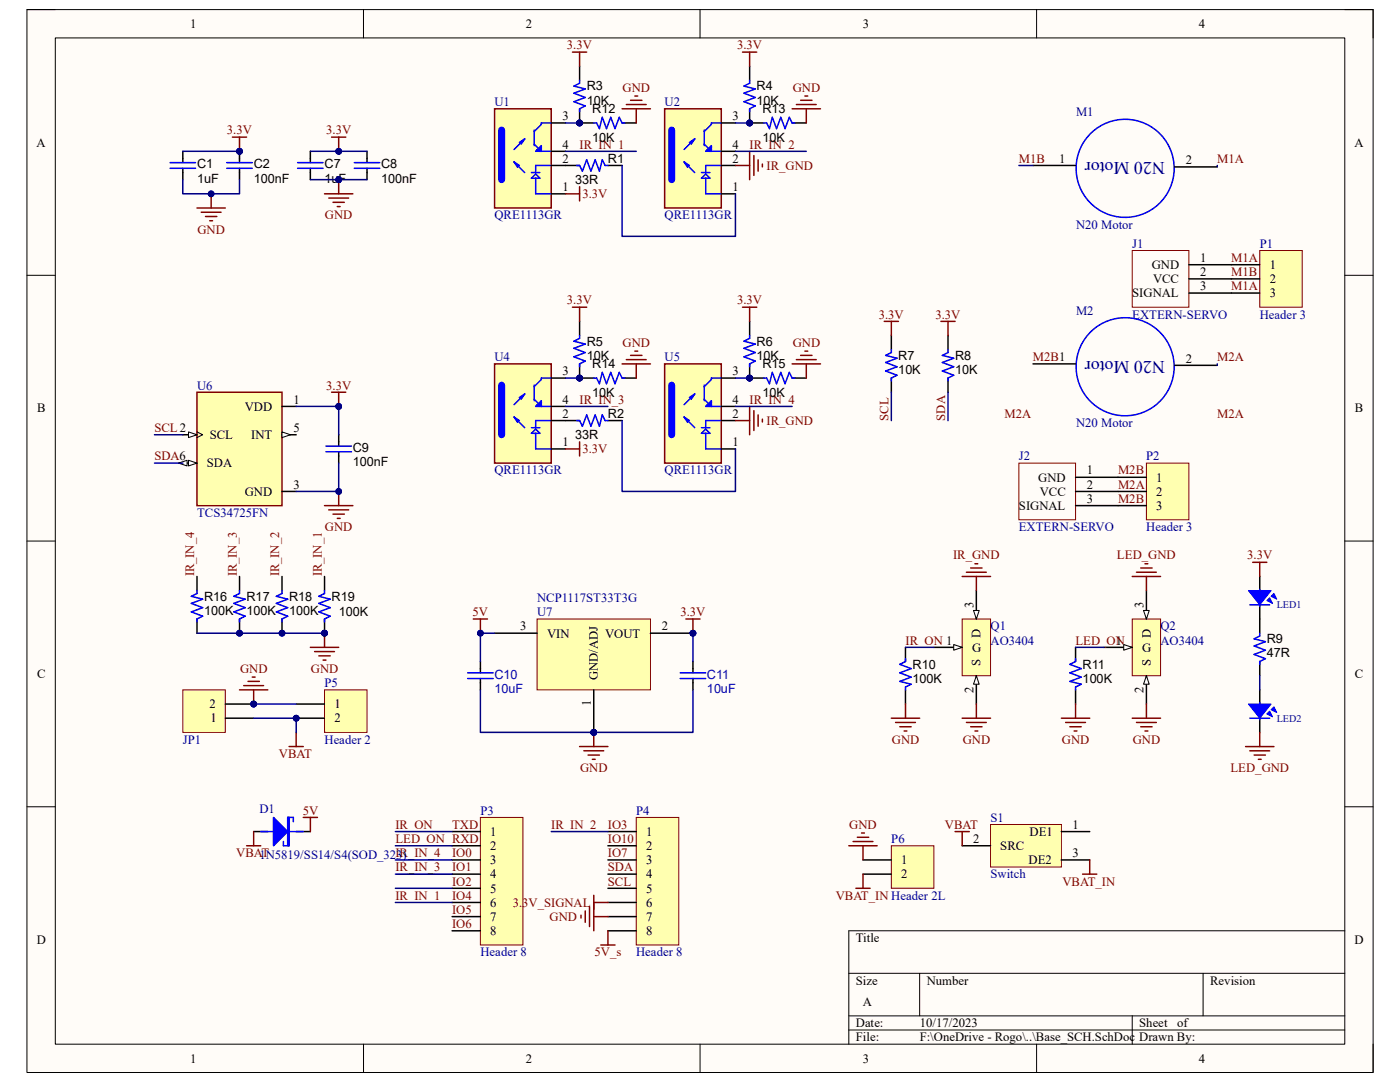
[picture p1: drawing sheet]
<svg xmlns="http://www.w3.org/2000/svg" width="279mm" height="216mm" viewBox="0 0 279 216" stroke-linecap="round" stroke-linejoin="round" font-family="sans-serif">
<path d="M5.4 1.9h268.6v212.1h-268.6z" fill-rule="evenodd" fill="#fffcf8"/>
<path d="M5.4 1.9h268.6v212.1h-268.6z" fill="none" stroke="#000" stroke-width=".2"/>
<path d="M11 7.6h257.4v200.8h-257.4z" fill-rule="evenodd" fill="#fffcf8"/>
<g fill="none" stroke="#000" stroke-width=".2">
<path d="M5.4 1.9h5.6M11 7.6h257.4v200.8h-257.4zM72.5 1.9v5.7M139.7 1.9v5.7M206.9 1.9v5.7M268.4 1.9h5.6v5.7M5.4 54.9h5.6M268.4 54.9h5.6M5.4 108h5.6M268.4 108h5.6M5.4 161h5.6M268.4 161h5.6"/>
<path d="M169.4 194.2h99M183.5 194.2v8.5M240.1 194.2v8.5M268.4 185.7h-99v22.7M72.5 208.4v5.6M139.7 208.4v5.6M169.4 202.7h99M169.4 205.5h99M206.9 208.4v5.6M226 202.7v5.7M274 208.4v5.6"/>
</g>
<path d="M132.6 21.7h11.3v19.8h-11.3z" fill-rule="evenodd" fill="#ffffb0"/>
<path d="M132.6 21.7h11.3v19.8h-11.3z" fill="none" stroke="#800000" stroke-width=".3"/>
<g fill="none" stroke="#00f" stroke-width=".3">
<path d="M136.5 32.3l2.1 2.1M136.5 32.3l.7 1.1M136.5 32.3l1.1 .7M138.6 27.7l-2.1 2.1M138.6 27.7l-1 .7M138.6 27.7l-.7 1.1M140 34.4h1.7M140.6 28.8l1.4 1.4v-1.1l-.9 .8M140.6 26v3.1M140.8 35.6v3.1h3.1M140.8 34.7l.9 .9h-1.7zM141.1 29.9l-.3 .3h3.1"/>
<path d="M141.1 29.9h.3M141.4 29.9l.3 .3v-.6l.3 .3M142 29.3l-.6 .6M143.9 33h-3.1v1.4M143.9 24.5h-1.9v.3l-1.4 1.4"/>
</g>
<path d="M134 26v9.8" fill="none" stroke="#00f" stroke-width="1.4"/>
<path d="M143.9 24.5h2.9M143.9 30.2h2.9M143.9 33h2.9M143.9 38.7h2.9" fill="none" stroke="#000" stroke-width=".3"/>
<path d="M98.7 21.7h11.3v19.8h-11.3z" fill-rule="evenodd" fill="#ffffb0"/>
<path d="M98.7 21.7h11.3v19.8h-11.3z" fill="none" stroke="#800000" stroke-width=".3"/>
<g fill="none" stroke="#00f" stroke-width=".3">
<path d="M102.6 32.3l2.1 2.1M102.6 32.3l.7 1.1M102.6 32.3l1 .7M104.7 27.7l-2.1 2.1M104.7 27.7l-1.1 .7M104.7 27.7l-.7 1.1M106.1 34.4h1.6M106.6 28.8l1.4 1.4v-1.1l-.8 .8M106.6 26v3.1M106.9 35.6v3.1h3.1M106.9 34.7l.8 .9h-1.6zM107.2 29.9l-.3 .3h3.1"/>
<path d="M107.2 29.9h.3M107.5 29.9l.2 .3v-.6l.3 .3M108 29.3l-.5 .6M110 33h-3.1v1.4M110 24.5h-2v.3l-1.4 1.4"/>
</g>
<path d="M100.1 26v9.8" fill="none" stroke="#00f" stroke-width="1.4"/>
<path d="M110 24.5h2.8M110 30.2h2.8M110 33h2.8M110 38.7h2.8" fill="none" stroke="#000" stroke-width=".3"/>
<path d="M228.8 92.4h8.5v11.3h-8.5z" fill-rule="evenodd" fill="#ffffb0"/>
<path d="M228.8 92.4h8.5v11.3h-8.5z" fill="none" stroke="#800000" stroke-width=".2"/>
<path d="M223.1 95.2h5.7M223.1 98.1h5.7M223.1 100.9h5.7" fill="none" stroke="#000" stroke-width=".3"/>
<path d="M251.4 50h8.5v11.3h-8.5z" fill-rule="evenodd" fill="#ffffb0"/>
<path d="M251.4 50h8.5v11.3h-8.5z" fill="none" stroke="#800000" stroke-width=".2"/>
<path d="M245.8 52.8h5.6M245.8 55.6h5.6M245.8 58.5h5.6" fill="none" stroke="#000" stroke-width=".3"/>
<path d="M67.6 98.1v2.8M64.8 100.9h5.6M65.6 101.7h4M66.5 102.6h2.2M67.3 103.4h.6" fill="none" stroke="#800000" stroke-width=".3"/>
<circle cx="67.6" cy="98.1" r=".56" fill="#000080"/>
<circle cx="67.6" cy="98.1" r=".56" fill="none" stroke="#000080" stroke-width=".2"/>
<path d="M112.8 33h2.9M121.3 33h2.9" fill="none" stroke="#000" stroke-width=".3"/>
<path d="M115.1 33h.6l.5 1.2 .9-2.3 .8 2.3 .9-2.3 .8 2.3 .6-2.3 .6 1.1h.5" fill="none" stroke="#00f" stroke-width=".3"/>
<path d="M112.8 38.7h2.9M115.7 37.3v2.8M146.8 33h2.8M149.6 30.2v5.6M150.5 31v4M151.3 31.9v2.3M152.2 32.7v.6" fill="none" stroke="#800000" stroke-width=".3"/>
<path d="M132.6 72.6h11.3v19.8h-11.3z" fill-rule="evenodd" fill="#ffffb0"/>
<path d="M132.6 72.6h11.3v19.8h-11.3z" fill="none" stroke="#800000" stroke-width=".3"/>
<g fill="none" stroke="#00f" stroke-width=".3">
<path d="M138.6 78.6l-2.1 2.1M138.6 78.6l-1 .7M138.6 78.6l-.7 1.1M140.6 79.7l1.4 1.4v-1.1l-1.2 1.1h3.1M140.6 76.9v3.1M143.9 75.4h-1.9v.3l-1.4 1.4M136.5 83.2l2.1 2.1M136.5 83.2l.7 1.1M136.5 83.2l1.1 .7M140 85.3h1.7M140.8 86.5v3.1h3.1M140.8 85.6l.9 .9h-1.7z"/>
<path d="M141.1 80.8h.3M141.7 80.5l.3 .3M141.7 80.5l-.3 .3M141.7 80.5v.6l-.3-.3M142 80.2l-.3 .3M143.9 83.9h-3.1v1.4"/>
</g>
<path d="M134 76.9v9.9" fill="none" stroke="#00f" stroke-width="1.4"/>
<path d="M143.9 75.4h2.9M143.9 81.1h2.9M143.9 83.9h2.9M143.9 89.6h2.9" fill="none" stroke="#000" stroke-width=".3"/>
<path d="M98.7 72.6h11.3v19.8h-11.3z" fill-rule="evenodd" fill="#ffffb0"/>
<path d="M98.7 72.6h11.3v19.8h-11.3zM112.8 89.6h2.9M115.7 88.2v2.8M146.8 83.9h2.8M149.6 81.1v5.7M150.5 81.9v4M151.3 82.8v2.3M152.2 83.6v.6" fill="none" stroke="#800000" stroke-width=".3"/>
<g fill="none" stroke="#00f" stroke-width=".3">
<path d="M104.7 78.6l-2.1 2.1M104.7 78.6l-1.1 .7M104.7 78.6l-.7 1.1M106.6 79.7l1.4 1.4v-1.1l-1.1 1.1h3.1M106.6 76.9v3.1M110 75.4h-2v.3l-1.4 1.4M102.6 83.2l2.1 2.1M102.6 83.2l.7 1.1M102.6 83.2l1 .7M106.1 85.3h1.6M106.9 86.5v3.1h3.1M106.9 85.6l.8 .9h-1.6z"/>
<path d="M107.2 80.8h.3M107.7 80.5l.3 .3M107.7 80.5l-.2 .3M107.7 80.5v.6l-.2-.3M108 80.2l-.3 .3M110 83.9h-3.1v1.4M115.1 83.9h.6l.5 1.2 .9-2.3 .8 2.3 .9-2.3 .8 2.3 .6-2.3 .6 1.1h.5"/>
</g>
<path d="M100.1 76.9v9.9" fill="none" stroke="#00f" stroke-width="1.4"/>
<path d="M110 75.4h2.8M110 81.1h2.8M110 83.9h5.7M110 89.6h2.8M121.3 83.9h2.9" fill="none" stroke="#000" stroke-width=".3"/>
<circle cx="115.7" cy="75.4" r=".57" fill="#000080"/>
<circle cx="115.7" cy="75.4" r=".57" fill="none" stroke="#000080" stroke-width=".2"/>
<path d="M115.7 64.1v2.9M115.7 72.6v2.8" fill="none" stroke="#000" stroke-width=".3"/>
<circle cx="115.7" cy="75.4" r=".57" fill="#000080"/>
<circle cx="115.7" cy="75.4" r=".57" fill="none" stroke="#000080" stroke-width=".2"/>
<path d="M115.7 67v.5l-1.2 .6 2.3 .6-2.3 .8 2.3 .8-2.3 .9 2.3 .8-1.1 .6v.6" fill="none" stroke="#00f" stroke-width=".3"/>
<circle cx="115.7" cy="24.5" r=".57" fill="#000080"/>
<circle cx="115.7" cy="24.5" r=".57" fill="none" stroke="#000080" stroke-width=".2"/>
<path d="M115.7 13.2v2.8M115.7 21.7v2.8" fill="none" stroke="#000" stroke-width=".3"/>
<circle cx="115.7" cy="24.5" r=".57" fill="#000080"/>
<circle cx="115.7" cy="24.5" r=".57" fill="none" stroke="#000080" stroke-width=".2"/>
<path d="M115.7 16v.6l-1.2 .6 2.3 .5-2.3 .9 2.3 .8-2.3 .9 2.3 .8-1.1 .6v.6" fill="none" stroke="#00f" stroke-width=".3"/>
<path d="M114.3 10.4h2.8M115.7 10.4v2.8M114.3 61.3h2.8M115.7 61.3v2.8" fill="none" stroke="#800000" stroke-width=".3"/>
<circle cx="149.6" cy="24.5" r=".57" fill="#000080"/>
<circle cx="149.6" cy="24.5" r=".57" fill="none" stroke="#000080" stroke-width=".2"/>
<path d="M149.6 13.2v2.8M149.6 21.7v2.8" fill="none" stroke="#000" stroke-width=".3"/>
<circle cx="149.6" cy="24.5" r=".57" fill="#000080"/>
<circle cx="149.6" cy="24.5" r=".57" fill="none" stroke="#000080" stroke-width=".2"/>
<path d="M149.6 16v.6l-1.1 .6 2.2 .5-2.2 .9 2.2 .8-2.2 .9 2.2 .8-1.1 .6v.6" fill="none" stroke="#00f" stroke-width=".3"/>
<path d="M148.2 10.4h2.8M149.6 10.4v2.8" fill="none" stroke="#800000" stroke-width=".3"/>
<circle cx="149.6" cy="75.4" r=".57" fill="#000080"/>
<circle cx="149.6" cy="75.4" r=".57" fill="none" stroke="#000080" stroke-width=".2"/>
<path d="M149.6 64.1v2.9M149.6 72.6v2.8" fill="none" stroke="#000" stroke-width=".3"/>
<circle cx="149.6" cy="75.4" r=".57" fill="#000080"/>
<circle cx="149.6" cy="75.4" r=".57" fill="none" stroke="#000080" stroke-width=".2"/>
<path d="M149.6 67v.5l-1.1 .6 2.2 .6-2.2 .8 2.2 .8-2.2 .9 2.2 .8-1.1 .6v.6" fill="none" stroke="#00f" stroke-width=".3"/>
<path d="M148.2 61.3h2.8M149.6 61.3v2.8" fill="none" stroke="#800000" stroke-width=".3"/>
<circle cx="118.5" cy="146.1" r=".57" fill="#000080"/>
<circle cx="118.5" cy="146.1" r=".57" fill="none" stroke="#000080" stroke-width=".2"/>
<circle cx="138.3" cy="126.3" r=".57" fill="#000080"/>
<circle cx="138.3" cy="126.3" r=".57" fill="none" stroke="#000080" stroke-width=".2"/>
<path d="M107.2 123.5h22.6v14.2h-22.6z" fill-rule="evenodd" fill="#ffffb0"/>
<path d="M107.2 123.5h22.6v14.2h-22.6z" fill="none" stroke="#800000" stroke-width=".2"/>
<path d="M118.5 137.7v8.4" fill="none" stroke="#000" stroke-width=".3"/>
<circle cx="118.5" cy="146.1" r=".57" fill="#000080"/>
<circle cx="118.5" cy="146.1" r=".57" fill="none" stroke="#000080" stroke-width=".2"/>
<path d="M129.8 126.3h8.5" fill="none" stroke="#000" stroke-width=".3"/>
<circle cx="138.3" cy="126.3" r=".57" fill="#000080"/>
<circle cx="138.3" cy="126.3" r=".57" fill="none" stroke="#000080" stroke-width=".2"/>
<path d="M98.7 126.3h8.5" fill="none" stroke="#000" stroke-width=".3"/>
<path d="M94.5 123.5h2.8M95.9 123.5v2.8" fill="none" stroke="#800000" stroke-width=".3"/>
<circle cx="95.9" cy="126.3" r=".57" fill="#000080"/>
<circle cx="95.9" cy="126.3" r=".57" fill="none" stroke="#000080" stroke-width=".2"/>
<path d="M136.9 123.5h2.8M138.3 123.5v2.8" fill="none" stroke="#800000" stroke-width=".3"/>
<circle cx="138.3" cy="126.3" r=".57" fill="#000080"/>
<circle cx="138.3" cy="126.3" r=".57" fill="none" stroke="#000080" stroke-width=".2"/>
<path d="M115.7 149h5.6M116.5 149.8h4M117.4 150.7h2.2M118.2 151.5h.6M118.5 146.1v2.9" fill="none" stroke="#800000" stroke-width=".3"/>
<circle cx="118.5" cy="146.1" r=".57" fill="#000080"/>
<circle cx="118.5" cy="146.1" r=".57" fill="none" stroke="#000080" stroke-width=".2"/>
<path d="M36.5 30.2v2.3M36.5 33.6v2.2" fill="none" stroke="#000" stroke-width=".3"/>
<path d="M33.9 33.6h5.1M33.9 32.5h5.1" fill="none" stroke="#00f" stroke-width=".3"/>
<circle cx="47.8" cy="30.2" r=".57" fill="#000080"/>
<circle cx="47.8" cy="30.2" r=".57" fill="none" stroke="#000080" stroke-width=".2"/>
<path d="M47.8 30.2v1.4" fill="none" stroke="#000" stroke-width=".3"/>
<circle cx="47.8" cy="30.2" r=".57" fill="#000080"/>
<circle cx="47.8" cy="30.2" r=".57" fill="none" stroke="#000080" stroke-width=".2"/>
<path d="M47.8 31.6v.9M47.8 33.6v2.2M61.9 30.2v2.3M61.9 33.6v2.2M73.2 30.2v2.3M73.2 33.6v2.2M95.9 132v2.3M95.9 135.4v2.3M138.3 132v2.3M138.3 135.4v2.3" fill="none" stroke="#000" stroke-width=".3"/>
<path d="M45.3 33.6h5M45.3 32.5h5M59.4 33.6h5.1M59.4 32.5h5.1M70.7 33.6h5.1M70.7 32.5h5.1M93.3 135.4h5.1M93.3 134.3h5.1M135.7 135.4h5.1M135.7 134.3h5.1" fill="none" stroke="#00f" stroke-width=".3"/>
<path d="M39.3 78.3h17v22.6h-17z" fill-rule="evenodd" fill="#ffffb0"/>
<path d="M39.3 78.3h17v22.6h-17z" fill="none" stroke="#800000" stroke-width=".3"/>
<path d="M36.5 86.8h2.8" fill="none" stroke="#000" stroke-width=".3"/>
<path d="M37.6 86.2l1.7 .6-1.7 .5z" fill="#f8fcff"/>
<path d="M37.6 86.2l1.7 .6-1.7 .5zM39.3 86.2l1.1 .6-1.1 .5" fill="none" stroke="#000" stroke-width=".2"/>
<path d="M36.5 92.4h2.8" fill="none" stroke="#000" stroke-width=".3"/>
<path d="M37.6 91.8l1.7 .6-1.7 .6z" fill="#f8fcff"/>
<path d="M37.6 91.8l1.7 .6-1.7 .6z" fill="none" stroke="#000" stroke-width=".2"/>
<path d="M35.6 92.4l1.7-.6v1.2z" fill="#f8fcff"/>
<path d="M35.6 92.4l1.7-.6v1.2z" fill="none" stroke="#000" stroke-width=".2"/>
<path d="M56.3 81.1h2.8M56.3 86.8h2.8" fill="none" stroke="#000" stroke-width=".3"/>
<path d="M56.3 86.2l1.7 .6-1.7 .5z" fill="#f8fcff"/>
<path d="M56.3 86.2l1.7 .6-1.7 .5z" fill="none" stroke="#000" stroke-width=".2"/>
<path d="M56.3 98.1h2.8M67.6 86.8v2.2M67.6 90.1v2.3" fill="none" stroke="#000" stroke-width=".3"/>
<path d="M65.1 90.1h5M65.1 89h5" fill="none" stroke="#00f" stroke-width=".3"/>
<path d="M66.2 78.3h2.8M67.6 78.3v2.8" fill="none" stroke="#800000" stroke-width=".3"/>
<circle cx="67.6" cy="81.1" r=".57" fill="#000080"/>
<circle cx="67.6" cy="81.1" r=".57" fill="none" stroke="#000080" stroke-width=".2"/>
<path d="M177.9 67v2.8M177.9 75.4v2.9M189.2 67v2.8M189.2 75.4v2.9" fill="none" stroke="#000" stroke-width=".3"/>
<path d="M177.9 69.8v.5l-1.1 .6 2.2 .6-2.2 .8 2.2 .9-2.2 .8 2.2 .9-1.1 .5v.6M189.2 69.8v.5l-1.1 .6 2.2 .6-2.2 .8 2.2 .9-2.2 .8 2.2 .9-1.1 .5v.6" fill="none" stroke="#00f" stroke-width=".3"/>
<path d="M176.5 64.1h2.8M177.9 64.1v2.9M187.8 64.1h2.8M189.2 64.1v2.9" fill="none" stroke="#800000" stroke-width=".3"/>
<path d="M192 123.5h5.7v11.3h-5.7z" fill-rule="evenodd" fill="#ffffb0"/>
<path d="M192 123.5h5.7v11.3h-5.7z" fill="none" stroke="#800000" stroke-width=".2"/>
<path d="M194.8 117.9v5.6" fill="none" stroke="#000" stroke-width=".3"/>
<path d="M194.3 121.8h1.1l-.6 1.7z" fill="#f8fcff"/>
<path d="M194.3 121.8h1.1l-.6 1.7z" fill="none" stroke="#000" stroke-width=".2"/>
<path d="M186.4 129.2h5.6" fill="none" stroke="#000" stroke-width=".3"/>
<path d="M190.3 128.6l1.7 .6-1.7 .5z" fill="#f8fcff"/>
<path d="M190.3 128.6l1.7 .6-1.7 .5z" fill="none" stroke="#000" stroke-width=".2"/>
<path d="M194.8 134.8v5.7" fill="none" stroke="#000" stroke-width=".3"/>
<path d="M194.8 134.8l.6 1.7h-1.1z" fill="#f8fcff"/>
<path d="M194.8 134.8l.6 1.7h-1.1z" fill="none" stroke="#000" stroke-width=".2"/>
<g fill="none" stroke="#800000" stroke-width=".3">
<path d="M192 115h5.7M192.9 114.2h3.9M193.7 113.3h2.3M194.6 112.5h.5M194.8 115v2.9M177.9 143.3h5.6M178.7 144.2h4M179.6 145h2.2M180.4 145.9h.6M180.7 140.5v2.8M192 143.3h5.7M192.9 144.2h3.9"/>
<path d="M193.7 145h2.3M194.6 145.9h.5M194.8 140.5v2.8"/>
</g>
<path d="M180.7 129.2v2.8M180.7 137.7v2.8" fill="none" stroke="#000" stroke-width=".3"/>
<path d="M180.7 131.4v.6l-1.1 .6 2.2 .8-2.2 .9 2.2 .8-2.2 .9 2.2 .5-1.1 .6v.6" fill="none" stroke="#00f" stroke-width=".3"/>
<path d="M226 123.5h5.6v11.3h-5.6z" fill-rule="evenodd" fill="#ffffb0"/>
<path d="M226 123.5h5.6v11.3h-5.6z" fill="none" stroke="#800000" stroke-width=".2"/>
<path d="M228.8 117.9v5.6" fill="none" stroke="#000" stroke-width=".3"/>
<path d="M228.2 121.8h1.2l-.6 1.7z" fill="#f8fcff"/>
<path d="M228.2 121.8h1.2l-.6 1.7z" fill="none" stroke="#000" stroke-width=".2"/>
<path d="M220.3 129.2h5.7" fill="none" stroke="#000" stroke-width=".3"/>
<path d="M224.3 128.6l1.7 .6-1.7 .5z" fill="#f8fcff"/>
<path d="M224.3 128.6l1.7 .6-1.7 .5z" fill="none" stroke="#000" stroke-width=".2"/>
<path d="M228.8 134.8v5.7" fill="none" stroke="#000" stroke-width=".3"/>
<path d="M228.8 134.8l.6 1.7h-1.2z" fill="#f8fcff"/>
<path d="M228.8 134.8l.6 1.7h-1.2z" fill="none" stroke="#000" stroke-width=".2"/>
<g fill="none" stroke="#800000" stroke-width=".3">
<path d="M226 115h5.6M226.8 114.2h4M227.7 113.3h2.2M228.5 112.5h.6M228.8 115v2.9M211.8 143.3h5.7M212.7 144.2h3.9M213.5 145h2.3M214.4 145.9h.5M214.7 140.5v2.8M226 143.3h5.6M226.8 144.2h4"/>
<path d="M227.7 145h2.2M228.5 145.9h.6M228.8 140.5v2.8"/>
</g>
<path d="M214.7 129.2v2.8M214.7 137.7v2.8" fill="none" stroke="#000" stroke-width=".3"/>
<path d="M214.7 131.4v.6l-1.2 .6 2.3 .8-2.3 .9 2.3 .8-2.3 .9 2.3 .5-1.1 .6v.6" fill="none" stroke="#00f" stroke-width=".3"/>
<path d="M253.7 119l.5-.6 .6 1.2z" fill="#00f"/>
<path d="M253.7 119l.5-.6 .6 1.2z" fill="none" stroke="#00f" stroke-width=".2"/>
<path d="M252.8 119.8l.6-.5 .6 1.1z" fill="#00f"/>
<path d="M252.8 119.8l.6-.5 .6 1.1z" fill="none" stroke="#00f" stroke-width=".2"/>
<path d="M249.2 117.9h4.5l-2.3 2.8z" fill="#00f"/>
<path d="M249.2 117.9h4.5l-2.3 2.8z" fill="none" stroke="#00f" stroke-width=".2"/>
<path d="M251.4 117.6v.8M249.4 120.7h4M251.4 120.4v.6" fill="none" stroke="#00f" stroke-width=".3"/>
<path d="M251.4 115v2.9M251.4 120.7v2.8" fill="none" stroke="#000" stroke-width=".3"/>
<path d="M253.7 141.6l.5-.6 .6 1.2z" fill="#00f"/>
<path d="M253.7 141.6l.5-.6 .6 1.2z" fill="none" stroke="#00f" stroke-width=".2"/>
<path d="M252.8 142.5l.6-.6 .6 1.1z" fill="#00f"/>
<path d="M252.8 142.5l.6-.6 .6 1.1z" fill="none" stroke="#00f" stroke-width=".2"/>
<path d="M249.2 140.5h4.5l-2.3 2.8z" fill="#00f"/>
<path d="M249.2 140.5h4.5l-2.3 2.8z" fill="none" stroke="#00f" stroke-width=".2"/>
<path d="M251.4 126.3v.6l-1.1 .6 2.2 .5-2.2 .9 2.2 .8-2.2 .9 2.2 .8-1.1 .6v.6M249.4 143.3h4M251.4 140.2v.8M251.4 143v.6" fill="none" stroke="#00f" stroke-width=".3"/>
<path d="M251.4 123.5v2.8M251.4 132v2.8M251.4 137.7v2.8M251.4 143.3v2.8" fill="none" stroke="#000" stroke-width=".3"/>
<path d="M46.4 27.4h2.8M47.8 27.4v2.8M250 112.2h2.8M251.4 112.2v2.8M248.6 149h5.6M249.4 149.8h4M250.3 150.7h2.2M251.1 151.5h.6M251.4 146.1v2.9" fill="none" stroke="#800000" stroke-width=".3"/>
<circle cx="47.8" cy="30.2" r=".57" fill="#000080"/>
<circle cx="47.8" cy="30.2" r=".57" fill="none" stroke="#000080" stroke-width=".2"/>
<path d="M66.2 27.4h2.8M67.6 27.4v2.8" fill="none" stroke="#800000" stroke-width=".3"/>
<circle cx="67.6" cy="30.2" r=".57" fill="#000080"/>
<circle cx="67.6" cy="30.2" r=".57" fill="none" stroke="#000080" stroke-width=".2"/>
<path d="M64.8 38.7h5.6M65.6 39.5h4M67.6 35.8v2.9M66.5 40.4h2.2M67.3 41.2h.6" fill="none" stroke="#800000" stroke-width=".3"/>
<circle cx="67.6" cy="35.8" r=".57" fill="#000080"/>
<circle cx="67.6" cy="35.8" r=".57" fill="none" stroke="#000080" stroke-width=".2"/>
<path d="M42.1 38.7v2.8M39.3 41.5h5.7M40.2 42.4h3.9M41 43.2h2.3M41.9 44h.5" fill="none" stroke="#800000" stroke-width=".3"/>
<circle cx="42.1" cy="38.7" r=".57" fill="#000080"/>
<circle cx="42.1" cy="38.7" r=".57" fill="none" stroke="#000080" stroke-width=".2"/>
<path d="M95.9 163.1h8.5v25.5h-8.5z" fill-rule="evenodd" fill="#ffffb0"/>
<path d="M95.9 163.1h8.5v25.5h-8.5z" fill="none" stroke="#800000" stroke-width=".2"/>
<path d="M90.2 165.9h5.7M90.2 168.8h5.7M90.2 171.6h5.7M90.2 174.4h5.7M90.2 177.2h5.7M90.2 180.1h5.7M90.2 182.9h5.7M90.2 185.7h5.7" fill="none" stroke="#000" stroke-width=".3"/>
<path d="M127 163.1h8.5v25.5h-8.5z" fill-rule="evenodd" fill="#ffffb0"/>
<path d="M127 163.1h8.5v25.5h-8.5z" fill="none" stroke="#800000" stroke-width=".2"/>
<path d="M121.3 165.9h5.7M121.3 168.8h5.7M121.3 171.6h5.7M121.3 174.4h5.7M121.3 177.2h5.7M121.3 180.1h5.7M121.3 182.9h5.7M121.3 185.7h5.7" fill="none" stroke="#000" stroke-width=".3"/>
<path d="M118.5 178.7v7M116 182.6v.6M116.8 181.8v2.2M117.7 180.9v4M118.5 182.9h2.8M118.5 180.1h2.8M119.9 188.6h2.8M121.3 185.7v2.9" fill="none" stroke="#800000" stroke-width=".3"/>
<circle cx="50.6" cy="140.5" r=".57" fill="#000080"/>
<circle cx="50.6" cy="140.5" r=".57" fill="none" stroke="#000080" stroke-width=".2"/>
<path d="M36.5 137.7h8.5v8.4h-8.5z" fill-rule="evenodd" fill="#ffffb0"/>
<path d="M36.5 137.7h8.5v8.4h-8.5z" fill="none" stroke="#800000" stroke-width=".2"/>
<path d="M45 143.3h5.6M45 140.5h5.6" fill="none" stroke="#000" stroke-width=".3"/>
<circle cx="50.6" cy="140.5" r=".57" fill="#000080"/>
<circle cx="50.6" cy="140.5" r=".57" fill="none" stroke="#000080" stroke-width=".2"/>
<path d="M47.8 137.7h5.7M48.6 136.8h4M49.5 136h2.3M50.3 135.1h.6M50.6 137.7v2.8M57.7 149h2.8M59.1 146.1v2.9" fill="none" stroke="#800000" stroke-width=".3"/>
<circle cx="50.6" cy="140.5" r=".57" fill="#000080"/>
<circle cx="50.6" cy="140.5" r=".57" fill="none" stroke="#000080" stroke-width=".2"/>
<circle cx="115.7" cy="75.4" r=".57" fill="#000080"/>
<circle cx="115.7" cy="75.4" r=".57" fill="none" stroke="#000080" stroke-width=".2"/>
<path d="M115.7 75.4h2.8" fill="none" stroke="#000" stroke-width=".3"/>
<circle cx="115.7" cy="75.4" r=".57" fill="#000080"/>
<circle cx="115.7" cy="75.4" r=".57" fill="none" stroke="#000080" stroke-width=".2"/>
<path d="M124.2 75.4h2.8" fill="none" stroke="#000" stroke-width=".3"/>
<path d="M118.5 75.4h.6l.5 1.2 .6-2.3 .8 2.3 .9-2.3 .8 2.3 .9-2.3 .6 1.1h.5" fill="none" stroke="#00f" stroke-width=".3"/>
<circle cx="149.6" cy="75.4" r=".57" fill="#000080"/>
<circle cx="149.6" cy="75.4" r=".57" fill="none" stroke="#000080" stroke-width=".2"/>
<path d="M149.6 75.4h2.8" fill="none" stroke="#000" stroke-width=".3"/>
<circle cx="149.6" cy="75.4" r=".57" fill="#000080"/>
<circle cx="149.6" cy="75.4" r=".57" fill="none" stroke="#000080" stroke-width=".2"/>
<path d="M158.1 75.4h2.8" fill="none" stroke="#000" stroke-width=".3"/>
<path d="M152.4 75.4h.6l.6 1.2 .5-2.3 .9 2.3 .8-2.3 .9 2.3 .8-2.3 .6 1.1h.6" fill="none" stroke="#00f" stroke-width=".3"/>
<circle cx="115.7" cy="24.5" r=".57" fill="#000080"/>
<circle cx="115.7" cy="24.5" r=".57" fill="none" stroke="#000080" stroke-width=".2"/>
<path d="M115.7 24.5h2.8" fill="none" stroke="#000" stroke-width=".3"/>
<circle cx="115.7" cy="24.5" r=".57" fill="#000080"/>
<circle cx="115.7" cy="24.5" r=".57" fill="none" stroke="#000080" stroke-width=".2"/>
<path d="M124.2 24.5h2.8" fill="none" stroke="#000" stroke-width=".3"/>
<path d="M118.5 24.5h.6l.5 1.2 .6-2.3 .8 2.3 .9-2.3 .8 2.3 .9-2.3 .6 1.1h.5" fill="none" stroke="#00f" stroke-width=".3"/>
<circle cx="149.6" cy="24.5" r=".57" fill="#000080"/>
<circle cx="149.6" cy="24.5" r=".57" fill="none" stroke="#000080" stroke-width=".2"/>
<path d="M149.6 24.5h2.8" fill="none" stroke="#000" stroke-width=".3"/>
<circle cx="149.6" cy="24.5" r=".57" fill="#000080"/>
<circle cx="149.6" cy="24.5" r=".57" fill="none" stroke="#000080" stroke-width=".2"/>
<path d="M158.1 24.5h2.8M39.3 115v2.9M39.3 123.5v2.8" fill="none" stroke="#000" stroke-width=".3"/>
<path d="M152.4 24.5h.6l.6 1.2 .5-2.3 .9 2.3 .8-2.3 .9 2.3 .8-2.3 .6 1.1h.6M39.3 117.9v.5l-1.1 .6 2.2 .6-2.2 .8 2.2 .9-2.2 .8 2.2 .8-1.1 .6v.6" fill="none" stroke="#00f" stroke-width=".3"/>
<circle cx="47.8" cy="126.3" r=".57" fill="#000080"/>
<circle cx="47.8" cy="126.3" r=".57" fill="none" stroke="#000080" stroke-width=".2"/>
<path d="M47.8 115v2.9M47.8 123.5v2.8" fill="none" stroke="#000" stroke-width=".3"/>
<circle cx="47.8" cy="126.3" r=".57" fill="#000080"/>
<circle cx="47.8" cy="126.3" r=".57" fill="none" stroke="#000080" stroke-width=".2"/>
<path d="M47.8 117.9v.5l-1.1 .6 2.2 .6-2.2 .8 2.2 .9-2.2 .8 2.2 .8-1.1 .6v.6" fill="none" stroke="#00f" stroke-width=".3"/>
<circle cx="56.3" cy="126.3" r=".57" fill="#000080"/>
<circle cx="56.3" cy="126.3" r=".57" fill="none" stroke="#000080" stroke-width=".2"/>
<path d="M56.3 115v2.9M56.3 123.5v2.8" fill="none" stroke="#000" stroke-width=".3"/>
<circle cx="56.3" cy="126.3" r=".57" fill="#000080"/>
<circle cx="56.3" cy="126.3" r=".57" fill="none" stroke="#000080" stroke-width=".2"/>
<path d="M56.3 117.9v.5l-1.2 .6 2.3 .6-2.3 .8 2.3 .9-2.3 .8 2.3 .8-1.1 .6v.6" fill="none" stroke="#00f" stroke-width=".3"/>
<circle cx="64.8" cy="126.3" r=".57" fill="#000080"/>
<circle cx="64.8" cy="126.3" r=".57" fill="none" stroke="#000080" stroke-width=".2"/>
<path d="M64.8 115v2.9M64.8 123.5v2.8" fill="none" stroke="#000" stroke-width=".3"/>
<circle cx="64.8" cy="126.3" r=".57" fill="#000080"/>
<circle cx="64.8" cy="126.3" r=".57" fill="none" stroke="#000080" stroke-width=".2"/>
<path d="M64.8 117.9v.5l-1.2 .6 2.3 .6-2.3 .8 2.3 .9-2.3 .8 2.3 .8-1.1 .6v.6" fill="none" stroke="#00f" stroke-width=".3"/>
<path d="M61.9 129.2h5.7M62.8 130h3.9M63.6 130.9h2.3M64.5 131.7h.6M64.8 126.3v2.9" fill="none" stroke="#800000" stroke-width=".3"/>
<circle cx="64.8" cy="126.3" r=".57" fill="#000080"/>
<circle cx="64.8" cy="126.3" r=".57" fill="none" stroke="#000080" stroke-width=".2"/>
<g fill="none" stroke="#800000" stroke-width=".3">
<path d="M126.7 19.2h.6M160.6 19.2h.6M124.2 21.7h5.6M125 20.9h4M125.8 20h2.3M127 21.7v2.8M158.1 21.7h5.6M158.9 20.9h4M159.8 20h2.2M160.9 21.7v2.8M124.2 72.6h5.6M125 71.8h4"/>
<path d="M125.8 70.9h2.3M126.7 70.1h.6M127 72.6v2.8M158.1 72.6h5.6M158.9 71.8h4M159.8 70.9h2.2M160.6 70.1h.6M160.9 72.6v2.8"/>
</g>
<circle cx="59.1" cy="143.3" r=".57" fill="#000080"/>
<circle cx="59.1" cy="143.3" r=".57" fill="none" stroke="#000080" stroke-width=".2"/>
<path d="M64.8 137.7h8.4v8.4h-8.4z" fill-rule="evenodd" fill="#ffffb0"/>
<path d="M64.8 137.7h8.4v8.4h-8.4z" fill="none" stroke="#800000" stroke-width=".2"/>
<path d="M59.1 140.5h5.7M59.1 143.3h5.7" fill="none" stroke="#000" stroke-width=".3"/>
<circle cx="59.1" cy="143.3" r=".57" fill="#000080"/>
<circle cx="59.1" cy="143.3" r=".57" fill="none" stroke="#000080" stroke-width=".2"/>
<path d="M50.6 165.9h2.9M59.1 165.9h2.8" fill="none" stroke="#000" stroke-width=".3"/>
<path d="M52 165.9h8.5M57.4 163.1h.3v5.7h-.3z" fill="none" stroke="#00f" stroke-width=".3"/>
<path d="M57.6 163.1v5.7" fill="none" stroke="#00f" stroke-width=".28"/>
<path d="M54.6 163.1l2.8 2.8-2.8 2.9z" fill="#00f"/>
<path d="M54.6 163.1l2.8 2.8-2.8 2.9zM56.6 167.9v.9h1.1M57.4 163.1h1.1v.9" fill="none" stroke="#00f" stroke-width=".3"/>
<path d="M49.2 168.8h2.8M50.6 165.9v2.9M60.5 163.1h2.9M61.9 163.1v2.8" fill="none" stroke="#800000" stroke-width=".3"/>
<path d="M226 50h11.3v11.3h-11.3zM203.3 92.4h11.4v11.3h-11.4z" fill="none" stroke="#800000" stroke-width=".2"/>
<path d="M237.3 52.8h8.5M237.3 55.6h8.5M237.3 58.5h8.5M214.7 95.2h8.4M214.7 98.1h8.4M214.7 100.9h8.4" fill="none" stroke="#000" stroke-width=".3"/>
<path d="M197.7 164.5h14.1v8.5h-14.1z" fill-rule="evenodd" fill="#ffffb0"/>
<path d="M197.7 164.5h14.1v8.5h-14.1z" fill="none" stroke="#800000" stroke-width=".2"/>
<path d="M192 168.8h5.7M211.8 171.6h5.7M211.8 165.9h5.7" fill="none" stroke="#000" stroke-width=".3"/>
<path d="M177.9 168.8h8.5v8.4h-8.5z" fill-rule="evenodd" fill="#ffffb0"/>
<path d="M177.9 168.8h8.5v8.4h-8.5z" fill="none" stroke="#800000" stroke-width=".2"/>
<path d="M206.2 33h8.5M234.4 33.3h8.5M206.2 72.6h8.5M234.4 72.9h8.5M172.2 171.6h5.7M172.2 174.4h5.7" fill="none" stroke="#000" stroke-width=".3"/>
<path d="M169.4 168.8h5.7M170.3 167.9h3.9M170.8 177.2h2.8M171.1 167.1h2.3M171.9 166.2h.6M172.2 168.8v2.8M172.2 174.4v2.8M190.6 165.9h2.8M192 165.9v2.9M216.1 174.4h2.8M217.5 171.6v2.8" fill="none" stroke="#800000" stroke-width=".3"/>
<path d="M216.1 28.7a9.8 9.8 0 0 1 16.7-.3 9.8 9.8 0 0 1-7.4 15 9.8 9.8 0 0 1-9.9-13.5l.5-1.1M216.1 68.3a9.8 9.8 0 0 1 16.7-.3 9.8 9.8 0 0 1-7.4 15 9.8 9.8 0 0 1-9.9-13.5l.5-1.2" fill="none" stroke="#00f" stroke-width=".3"/>
<path d="M124.2 33v14.2h22.6v-8.5M203.3 33h2.9M112.8 75.4h2.9M112.8 81.1h8.5M124.2 83.9v14.2h22.6v-8.5" fill="none" stroke="#000080" stroke-width=".3"/>
<circle cx="115.7" cy="75.4" r=".57" fill="#000080"/>
<circle cx="115.7" cy="75.4" r=".57" fill="none" stroke="#000080" stroke-width=".2"/>
<path d="M112.8 24.5h2.9" fill="none" stroke="#000080" stroke-width=".3"/>
<circle cx="115.7" cy="24.5" r=".57" fill="#000080"/>
<circle cx="115.7" cy="24.5" r=".57" fill="none" stroke="#000080" stroke-width=".2"/>
<path d="M146.8 24.5h2.8" fill="none" stroke="#000080" stroke-width=".3"/>
<circle cx="149.6" cy="24.5" r=".57" fill="#000080"/>
<circle cx="149.6" cy="24.5" r=".57" fill="none" stroke="#000080" stroke-width=".2"/>
<path d="M146.8 75.4h2.8" fill="none" stroke="#000080" stroke-width=".3"/>
<circle cx="149.6" cy="75.4" r=".57" fill="#000080"/>
<circle cx="149.6" cy="75.4" r=".57" fill="none" stroke="#000080" stroke-width=".2"/>
<path d="M112.8 30.2h14.2M146.8 30.2h14.1M146.8 81.1h11.3M98.7 126.3h-2.8v5.7" fill="none" stroke="#000080" stroke-width=".3"/>
<circle cx="95.9" cy="126.3" r=".57" fill="#000080"/>
<circle cx="95.9" cy="126.3" r=".57" fill="none" stroke="#000080" stroke-width=".2"/>
<path d="M95.9 137.7v8.4h22.6" fill="none" stroke="#000080" stroke-width=".3"/>
<circle cx="118.5" cy="146.1" r=".57" fill="#000080"/>
<circle cx="118.5" cy="146.1" r=".57" fill="none" stroke="#000080" stroke-width=".2"/>
<path d="M138.3 126.3v5.7" fill="none" stroke="#000080" stroke-width=".3"/>
<circle cx="138.3" cy="126.3" r=".57" fill="#000080"/>
<circle cx="138.3" cy="126.3" r=".57" fill="none" stroke="#000080" stroke-width=".2"/>
<path d="M138.3 137.7v8.4h-19.8" fill="none" stroke="#000080" stroke-width=".3"/>
<circle cx="118.5" cy="146.1" r=".57" fill="#000080"/>
<circle cx="118.5" cy="146.1" r=".57" fill="none" stroke="#000080" stroke-width=".2"/>
<path d="M59.1 81.1h8.5" fill="none" stroke="#000080" stroke-width=".3"/>
<circle cx="67.6" cy="81.1" r=".57" fill="#000080"/>
<circle cx="67.6" cy="81.1" r=".57" fill="none" stroke="#000080" stroke-width=".2"/>
<path d="M67.6 81.1v5.7" fill="none" stroke="#000080" stroke-width=".3"/>
<circle cx="67.6" cy="81.1" r=".57" fill="#000080"/>
<circle cx="67.6" cy="81.1" r=".57" fill="none" stroke="#000080" stroke-width=".2"/>
<path d="M67.6 92.4v5.7h-8.5" fill="none" stroke="#000080" stroke-width=".3"/>
<circle cx="67.6" cy="98.1" r=".56" fill="#000080"/>
<circle cx="67.6" cy="98.1" r=".56" fill="none" stroke="#000080" stroke-width=".2"/>
<g fill="none" stroke="#000080" stroke-width=".3">
<path d="M177.9 78.3v5.6M189.2 78.3v5.6M30.8 86.8h5.7M30.8 92.4h5.7M39.3 126.3h25.5M180.7 129.2h5.7M214.7 129.2h5.6M251.4 134.8v2.9M78.9 171.6h11.3M78.9 165.9h11.3M78.9 168.8h11.3M78.9 177.2h11.3"/>
<path d="M78.9 174.4h11.3M78.9 180.1h11.3"/>
</g>
<circle cx="64.8" cy="126.3" r=".57" fill="#000080"/>
<circle cx="64.8" cy="126.3" r=".57" fill="none" stroke="#000080" stroke-width=".2"/>
<circle cx="56.3" cy="126.3" r=".57" fill="#000080"/>
<circle cx="56.3" cy="126.3" r=".57" fill="none" stroke="#000080" stroke-width=".2"/>
<circle cx="47.8" cy="126.3" r=".57" fill="#000080"/>
<circle cx="47.8" cy="126.3" r=".57" fill="none" stroke="#000080" stroke-width=".2"/>
<path d="M50.6 143.3h8.5v2.8M110 165.9h11.3" fill="none" stroke="#000080" stroke-width=".3"/>
<circle cx="59.1" cy="143.3" r=".57" fill="#000080"/>
<circle cx="59.1" cy="143.3" r=".57" fill="none" stroke="#000080" stroke-width=".2"/>
<path d="M50.6 140.5h8.5" fill="none" stroke="#000080" stroke-width=".3"/>
<circle cx="50.6" cy="140.5" r=".57" fill="#000080"/>
<circle cx="50.6" cy="140.5" r=".57" fill="none" stroke="#000080" stroke-width=".2"/>
<path d="M36.5 30.2h11.3M242.9 33v.3M242.9 72.6v.3" fill="none" stroke="#000080" stroke-width=".3"/>
<circle cx="47.8" cy="30.2" r=".57" fill="#000080"/>
<circle cx="47.8" cy="30.2" r=".57" fill="none" stroke="#000080" stroke-width=".2"/>
<path d="M36.5 35.8v2.9h11.3v-2.9" fill="none" stroke="#000080" stroke-width=".3"/>
<circle cx="42.1" cy="38.7" r=".57" fill="#000080"/>
<circle cx="42.1" cy="38.7" r=".57" fill="none" stroke="#000080" stroke-width=".2"/>
<path d="M67.6 30.2h5.6" fill="none" stroke="#000080" stroke-width=".3"/>
<circle cx="67.6" cy="30.2" r=".57" fill="#000080"/>
<circle cx="67.6" cy="30.2" r=".57" fill="none" stroke="#000080" stroke-width=".2"/>
<path d="M67.6 35.8h5.6" fill="none" stroke="#000080" stroke-width=".3"/>
<circle cx="67.6" cy="35.8" r=".57" fill="#000080"/>
<circle cx="67.6" cy="35.8" r=".57" fill="none" stroke="#000080" stroke-width=".2"/>
<path d="M61.9 30.2h5.7" fill="none" stroke="#000080" stroke-width=".3"/>
<circle cx="67.6" cy="30.2" r=".57" fill="#000080"/>
<circle cx="67.6" cy="30.2" r=".57" fill="none" stroke="#000080" stroke-width=".2"/>
<path d="M61.9 35.8h5.7" fill="none" stroke="#000080" stroke-width=".3"/>
<circle cx="67.6" cy="35.8" r=".57" fill="#000080"/>
<circle cx="67.6" cy="35.8" r=".57" fill="none" stroke="#000080" stroke-width=".2"/>
<g font-size="3.6" fill="#000080">
<text x="232.4" y="32.4" transform="rotate(-180 232.4 32.4)">N20 Motor</text>
<text x="232.4" y="72" transform="rotate(-180 232.4 72)">N20 Motor</text>
</g>
<g font-size="2.5">
<text x="38" y="5.6">1</text>
<text x="104.9" y="5.6">2</text>
<text x="172.2" y="5.6">3</text>
<text x="239.3" y="5.6">4</text>
<text x="112.3" y="24">3</text>
<text x="117.1" y="18">R3</text>
<text x="117.1" y="20.9">10K</text>
<text x="118.2" y="22.6">R12</text>
<text x="146.2" y="24">3</text>
<text x="151" y="18">R4</text>
<text x="151" y="20.9">10K</text>
<text x="152.1" y="22.6">R13</text>
<text x="7.3" y="29.3">A</text>
<text x="112.3" y="29.6">4</text>
<text x="118.2" y="28.2">10K</text>
<text x="146.2" y="29.6">4</text>
<text x="152.1" y="28.2">10K</text>
<text x="270.3" y="29.3">A</text>
<text x="39.3" y="33.6">C1</text>
<text x="50.6" y="33.6">C2</text>
<text x="64.8" y="33.6">C7</text>
<text x="76.1" y="33.6">C8</text>
<text x="112.3" y="32.5">2</text>
<text x="121.3" y="32.5">R1</text>
<text x="146.2" y="32.5">2</text>
<text x="211.4" y="32.5">1</text>
<text x="236.7" y="32.7">2</text>
<text x="39.3" y="36.4">1uF</text>
<text x="50.6" y="36.4">100nF</text>
<text x="64.8" y="36.4">1uF</text>
<text x="76.1" y="36.4">100nF</text>
<text x="112.3" y="38.1">1</text>
<text x="114.8" y="36.7">33R</text>
<text x="146.2" y="38.1">1</text>
<text x="229.9" y="53.7">GND</text>
<text x="239.5" y="52.2">1</text>
<text x="253.4" y="53.7">1</text>
<text x="226" y="59.3">SIGNAL</text>
<text x="230.1" y="56.5">VCC</text>
<text x="239.5" y="55.1">2</text>
<text x="239.5" y="57.9">3</text>
<text x="253.4" y="56.5">2</text>
<text x="253.4" y="59.3">3</text>
<text x="117.1" y="69">R5</text>
<text x="117.1" y="71.8">10K</text>
<text x="151" y="69">R6</text>
<text x="151" y="71.8">10K</text>
<text x="179.3" y="71.8">R7</text>
<text x="190.6" y="71.8">R8</text>
<text x="112.3" y="74.9">3</text>
<text x="118.2" y="73.5">R14</text>
<text x="146.2" y="74.9">3</text>
<text x="152.1" y="73.5">R15</text>
<text x="179.3" y="74.6">10K</text>
<text x="190.6" y="74.6">10K</text>
<text x="236.7" y="72.3">2</text>
<text x="7.4" y="82.3">B</text>
<text x="48.9" y="82">VDD</text>
<text x="58.5" y="80.5">1</text>
<text x="112.3" y="80.5">4</text>
<text x="112.3" y="83.4">2</text>
<text x="118.2" y="79.1">10K</text>
<text x="121.3" y="83.4">R2</text>
<text x="146.2" y="80.5">4</text>
<text x="146.2" y="83.4">2</text>
<text x="152.1" y="79.1">10K</text>
<text x="270.4" y="82.3">B</text>
<text x="41.9" y="87.6">SCL</text>
<text x="50.1" y="87.6">INT</text>
<text x="58.5" y="86.2">5</text>
<text x="112.3" y="89">1</text>
<text x="114.8" y="87.6">33R</text>
<text x="146.2" y="89">1</text>
<text x="41.3" y="93.3">SDA</text>
<text x="70.4" y="93">100nF</text>
<text x="70.4" y="90.2">C9</text>
<text x="216.9" y="94.7">1</text>
<text x="48.9" y="98.9">GND</text>
<text x="58.5" y="97.5">3</text>
<text x="203.4" y="101.7">SIGNAL</text>
<text x="207.2" y="96.1">GND</text>
<text x="207.5" y="98.9">VCC</text>
<text x="216.9" y="97.5">2</text>
<text x="216.9" y="100.3">3</text>
<text x="230.8" y="96.1">1</text>
<text x="230.8" y="98.9">2</text>
<text x="230.8" y="101.7">3</text>
<text x="40.7" y="119.8">R16</text>
<text x="49.2" y="119.8">R17</text>
<text x="57.7" y="119.8">R18</text>
<text x="66.2" y="119.8">R19</text>
<text x="40.7" y="122.7">100K</text>
<text x="49.2" y="122.7">100K</text>
<text x="57.7" y="122.7">100K</text>
<text x="67.6" y="123">100K</text>
<text x="103.8" y="125.8">3</text>
<text x="132.1" y="125.8">2</text>
<text x="194.3" y="121.2" transform="rotate(-90 194.3 121.2)">3</text>
<text x="228.2" y="121.2" transform="rotate(-90 228.2 121.2)">3</text>
<text x="109.2" y="127.2">VIN</text>
<text x="120.8" y="127.2">VOUT</text>
<text x="194" y="130">G</text>
<text x="195.7" y="127.3" transform="rotate(-90 195.7 127.3)">D</text>
<text x="222.7" y="128.6">1</text>
<text x="227.9" y="130">G</text>
<text x="229.7" y="127.3" transform="rotate(-90 229.7 127.3)">D</text>
<text x="252.8" y="128.4">R9</text>
<text x="252.8" y="131.2">47R</text>
<text x="7.4" y="135.3">C</text>
<text x="119.3" y="135.7" transform="rotate(-90 119.3 135.7)">GND/ADJ</text>
<text x="182.1" y="133.4">R10</text>
<text x="182.1" y="136.3">100K</text>
<text x="195.7" y="132.8" transform="rotate(-90 195.7 132.8)">S</text>
<text x="216.1" y="133.4">R11</text>
<text x="216.1" y="136.3">100K</text>
<text x="229.7" y="132.8" transform="rotate(-90 229.7 132.8)">S</text>
<text x="270.4" y="135.3">C</text>
<text x="41.8" y="141.4">2</text>
<text x="66.8" y="141.4">1</text>
<text x="117.9" y="140.9" transform="rotate(-90 117.9 140.9)">1</text>
<text x="194.3" y="138.3" transform="rotate(-90 194.3 138.3)">2</text>
<text x="228.2" y="138.3" transform="rotate(-90 228.2 138.3)">2</text>
<text x="42" y="144.1">1</text>
<text x="66.8" y="144.1">2</text>
<text x="97.8" y="166.8">1</text>
<text x="128.9" y="166.8">1</text>
<text x="205.5" y="166.8">DE1</text>
<text x="214.1" y="165.4">1</text>
<text x="97.8" y="169.6">2</text>
<text x="97.8" y="172.4">3</text>
<text x="128.9" y="169.6">2</text>
<text x="128.9" y="172.4">3</text>
<text x="179.9" y="172.4">1</text>
<text x="194.2" y="168.2">2</text>
<text x="199.6" y="169.6">SRC</text>
<text x="205.3" y="172.4">DE2</text>
<text x="214.1" y="171">3</text>
<text x="97.8" y="175.3">4</text>
<text x="97.8" y="178.1">5</text>
<text x="128.9" y="175.3">4</text>
<text x="128.9" y="178.1">5</text>
<text x="179.9" y="175.3">2</text>
<text x="97.8" y="180.9">6</text>
<text x="97.8" y="183.8">7</text>
<text x="128.9" y="180.9">6</text>
<text x="128.9" y="183.8">7</text>
<text x="7.3" y="188.3">D</text>
<text x="97.8" y="186.6">8</text>
<text x="128.9" y="186.6">8</text>
<text x="170.8" y="188">Title</text>
<text x="270.3" y="188.3">D</text>
<text x="170.8" y="196.5">Size</text>
<text x="184.9" y="196.5">Number</text>
<text x="241.5" y="196.5">Revision</text>
<text x="172.2" y="200.7">A</text>
<text x="170.8" y="205">Date:</text>
<text x="170.8" y="207.8">File:</text>
<text x="183.5" y="205">10/17/2023</text>
<text x="183.5" y="207.8">F:\OneDrive - Rogo\..\Base_SCH.SchDoc</text>
<text x="227.4" y="205">Sheet</text>
<text x="227.4" y="207.8">Drawn By:</text>
<text x="234.9" y="205">of</text>
<text x="38" y="212">1</text>
<text x="104.9" y="212">2</text>
<text x="172.2" y="212">3</text>
<text x="239.3" y="212">4</text>
</g>
<g font-size="2.5" fill="#800000">
<text x="113.2" y="9.8">3.3V</text>
<text x="147.1" y="9.8">3.3V</text>
<text x="124.2" y="18.3">GND</text>
<text x="158.2" y="18.3">GND</text>
<text x="45.3" y="26.8">3.3V</text>
<text x="65.1" y="26.8">3.3V</text>
<text x="115.6" y="29.6">IR_IN_1</text>
<text x="149.6" y="29.6">IR_IN_2</text>
<text x="153" y="33.9">IR_GND</text>
<text x="203.3" y="32.5">M1B</text>
<text x="242.9" y="32.5">M1A</text>
<text x="116.2" y="39.5">3.3V</text>
<text x="39.4" y="46.6">GND</text>
<text x="64.9" y="43.8">GND</text>
<text x="245.7" y="52.2">M1A</text>
<text x="245.7" y="55.1">M1B</text>
<text x="245.7" y="57.9">M1A</text>
<text x="113.2" y="60.7">3.3V</text>
<text x="147.1" y="60.7">3.3V</text>
<text x="175.4" y="63.6">3.3V</text>
<text x="186.7" y="63.6">3.3V</text>
<text x="124.2" y="69.2">GND</text>
<text x="158.2" y="69.2">GND</text>
<text x="65.1" y="77.7">3.3V</text>
<text x="206.2" y="72.1">M2B1</text>
<text x="242.9" y="72.1">M2A</text>
<text x="115.6" y="80.5">IR_IN_3</text>
<text x="149.6" y="80.5">IR_IN_4</text>
<text x="177.3" y="83.9" transform="rotate(-90 177.3 83.9)">SCL</text>
<text x="188.6" y="83.9" transform="rotate(-90 188.6 83.9)">SDA</text>
<text x="200.5" y="83.4">M2A</text>
<text x="242.9" y="83.4">M2A</text>
<text x="30.8" y="86.2">SCL 2</text>
<text x="153" y="84.8">IR_GND</text>
<text x="30.8" y="91.9">SDA6</text>
<text x="116.2" y="90.4">3.3V</text>
<text x="223.1" y="94.7">M2B</text>
<text x="223.1" y="100.3">M2B</text>
<text x="223.1" y="97.5">M2A</text>
<text x="64.9" y="106">GND</text>
<text x="190.2" y="111.6">IR_GND</text>
<text x="222.9" y="111.6">LED_GND</text>
<text x="248.9" y="111.6">3.3V</text>
<text x="38.8" y="115" transform="rotate(-90 38.8 115)">IR_IN_4</text>
<text x="47.2" y="115" transform="rotate(-90 47.2 115)">IR_IN_3</text>
<text x="55.7" y="115" transform="rotate(-90 55.7 115)">IR_IN_2</text>
<text x="64.2" y="115" transform="rotate(-90 64.2 115)">IR_IN_1</text>
<text x="94.3" y="122.9">5V</text>
<text x="135.8" y="122.9">3.3V</text>
<text x="180.7" y="128.6">IR_ON 1</text>
<text x="214.6" y="128.6">LED_ON</text>
<text x="47.9" y="134.3">GND</text>
<text x="62.1" y="134.3">GND</text>
<text x="178" y="148.4">GND</text>
<text x="192.1" y="148.4">GND</text>
<text x="211.9" y="148.4">GND</text>
<text x="226.1" y="148.4">GND</text>
<text x="55.7" y="151.2">VBAT</text>
<text x="115.8" y="154.1">GND</text>
<text x="245.6" y="154.1">LED_GND</text>
<text x="60.4" y="162.6">5V</text>
<text x="78.9" y="165.4">IR_ON</text>
<text x="90.2" y="165.4">TXD</text>
<text x="110" y="165.4">IR_IN_2</text>
<text x="121.3" y="165.4">IO3</text>
<text x="169.5" y="165.4">GND</text>
<text x="188.6" y="165.4">VBAT</text>
<text x="47.2" y="171">VBAT</text>
<text x="78.9" y="173.9">IR_IN_3</text>
<text x="78.9" y="171">IR_IN_4</text>
<text x="78.9" y="168.2">LED_ON RXD</text>
<text x="90.2" y="171">IO0</text>
<text x="90.2" y="173.9">IO1</text>
<text x="121.3" y="171">IO7</text>
<text x="121.3" y="168.2">IO10</text>
<text x="121.3" y="173.9">SDA</text>
<text x="78.9" y="179.5">IR_IN_1</text>
<text x="90.2" y="176.7">IO2</text>
<text x="90.2" y="179.5">IO4</text>
<text x="121.3" y="176.7">SCL</text>
<text x="166.8" y="179.5">VBAT_IN Header 2L</text>
<text x="212" y="176.7">VBAT_IN</text>
<text x="90.2" y="185.2">IO6</text>
<text x="90.2" y="182.3">IO5</text>
<text x="102.3" y="180.9">3.3V_SIGNAL</text>
<text x="109.7" y="183.8">GND</text>
<text x="118.7" y="190.8">5V_s</text>
</g>
<g font-size="2.5" fill="#000080">
<text x="98.7" y="21.2">U1</text>
<text x="132.6" y="21.2">U2</text>
<text x="214.7" y="23.2">M1</text>
<text x="98.7" y="43.8">QRE1113GR</text>
<text x="132.6" y="43.8">QRE1113GR</text>
<text x="214.7" y="45.6">N20 Motor</text>
<text x="226" y="49.4">J1</text>
<text x="251.4" y="49.4">P1</text>
<text x="214.7" y="62.8">M2</text>
<text x="226" y="63.6">EXTERN-SERVO</text>
<text x="251.4" y="63.6">Header 3</text>
<text x="39.3" y="77.7">U6</text>
<text x="98.7" y="72.1">U4</text>
<text x="132.6" y="72.1">U5</text>
<text x="214.7" y="85.2">N20 Motor</text>
<text x="98.7" y="94.7">QRE1113GR</text>
<text x="132.6" y="94.7">QRE1113GR</text>
<text x="203.3" y="91.9">J2</text>
<text x="228.8" y="91.9">P2</text>
<text x="39.3" y="103.2">TCS34725FN</text>
<text x="203.3" y="106">EXTERN-SERVO</text>
<text x="228.8" y="106">Header 3</text>
<text x="107.2" y="122.9">U7</text>
<text x="107.2" y="120.1">NCP1117ST33T3G</text>
<text x="197.7" y="125.8">Q1</text>
<text x="231.6" y="125.8">Q2</text>
<text x="197.7" y="128.6">AO3404</text>
<text x="231.6" y="128.6">AO3404</text>
<text x="64.8" y="137.1">P5</text>
<text x="36.5" y="148.4">JP1</text>
<text x="64.8" y="148.4">Header 2</text>
<text x="51.8" y="162.3">D1</text>
<text x="95.9" y="162.6">P3</text>
<text x="127" y="162.6">P4</text>
<text x="197.7" y="164">S1</text>
<text x="51.8" y="171.3">1N5819/SS14/S4(SOD_323)</text>
<text x="177.9" y="168.2">P6</text>
<text x="197.7" y="175.3">Switch</text>
<text x="95.9" y="190.8">Header 8</text>
<text x="127" y="190.8">Header 8</text>
</g>
<g font-size="2.5" fill="#0000bf">
<text x="98.7" y="135.4">C10</text>
<text x="141.1" y="135.4">C11</text>
<text x="98.7" y="138.3">10uF</text>
<text x="141.1" y="138.3">10uF</text>
</g>
<g font-size="2" fill="#000080">
<text x="254.8" y="121.4">LED1</text>
<text x="254.8" y="144">LED2</text>
</g>
</svg>
